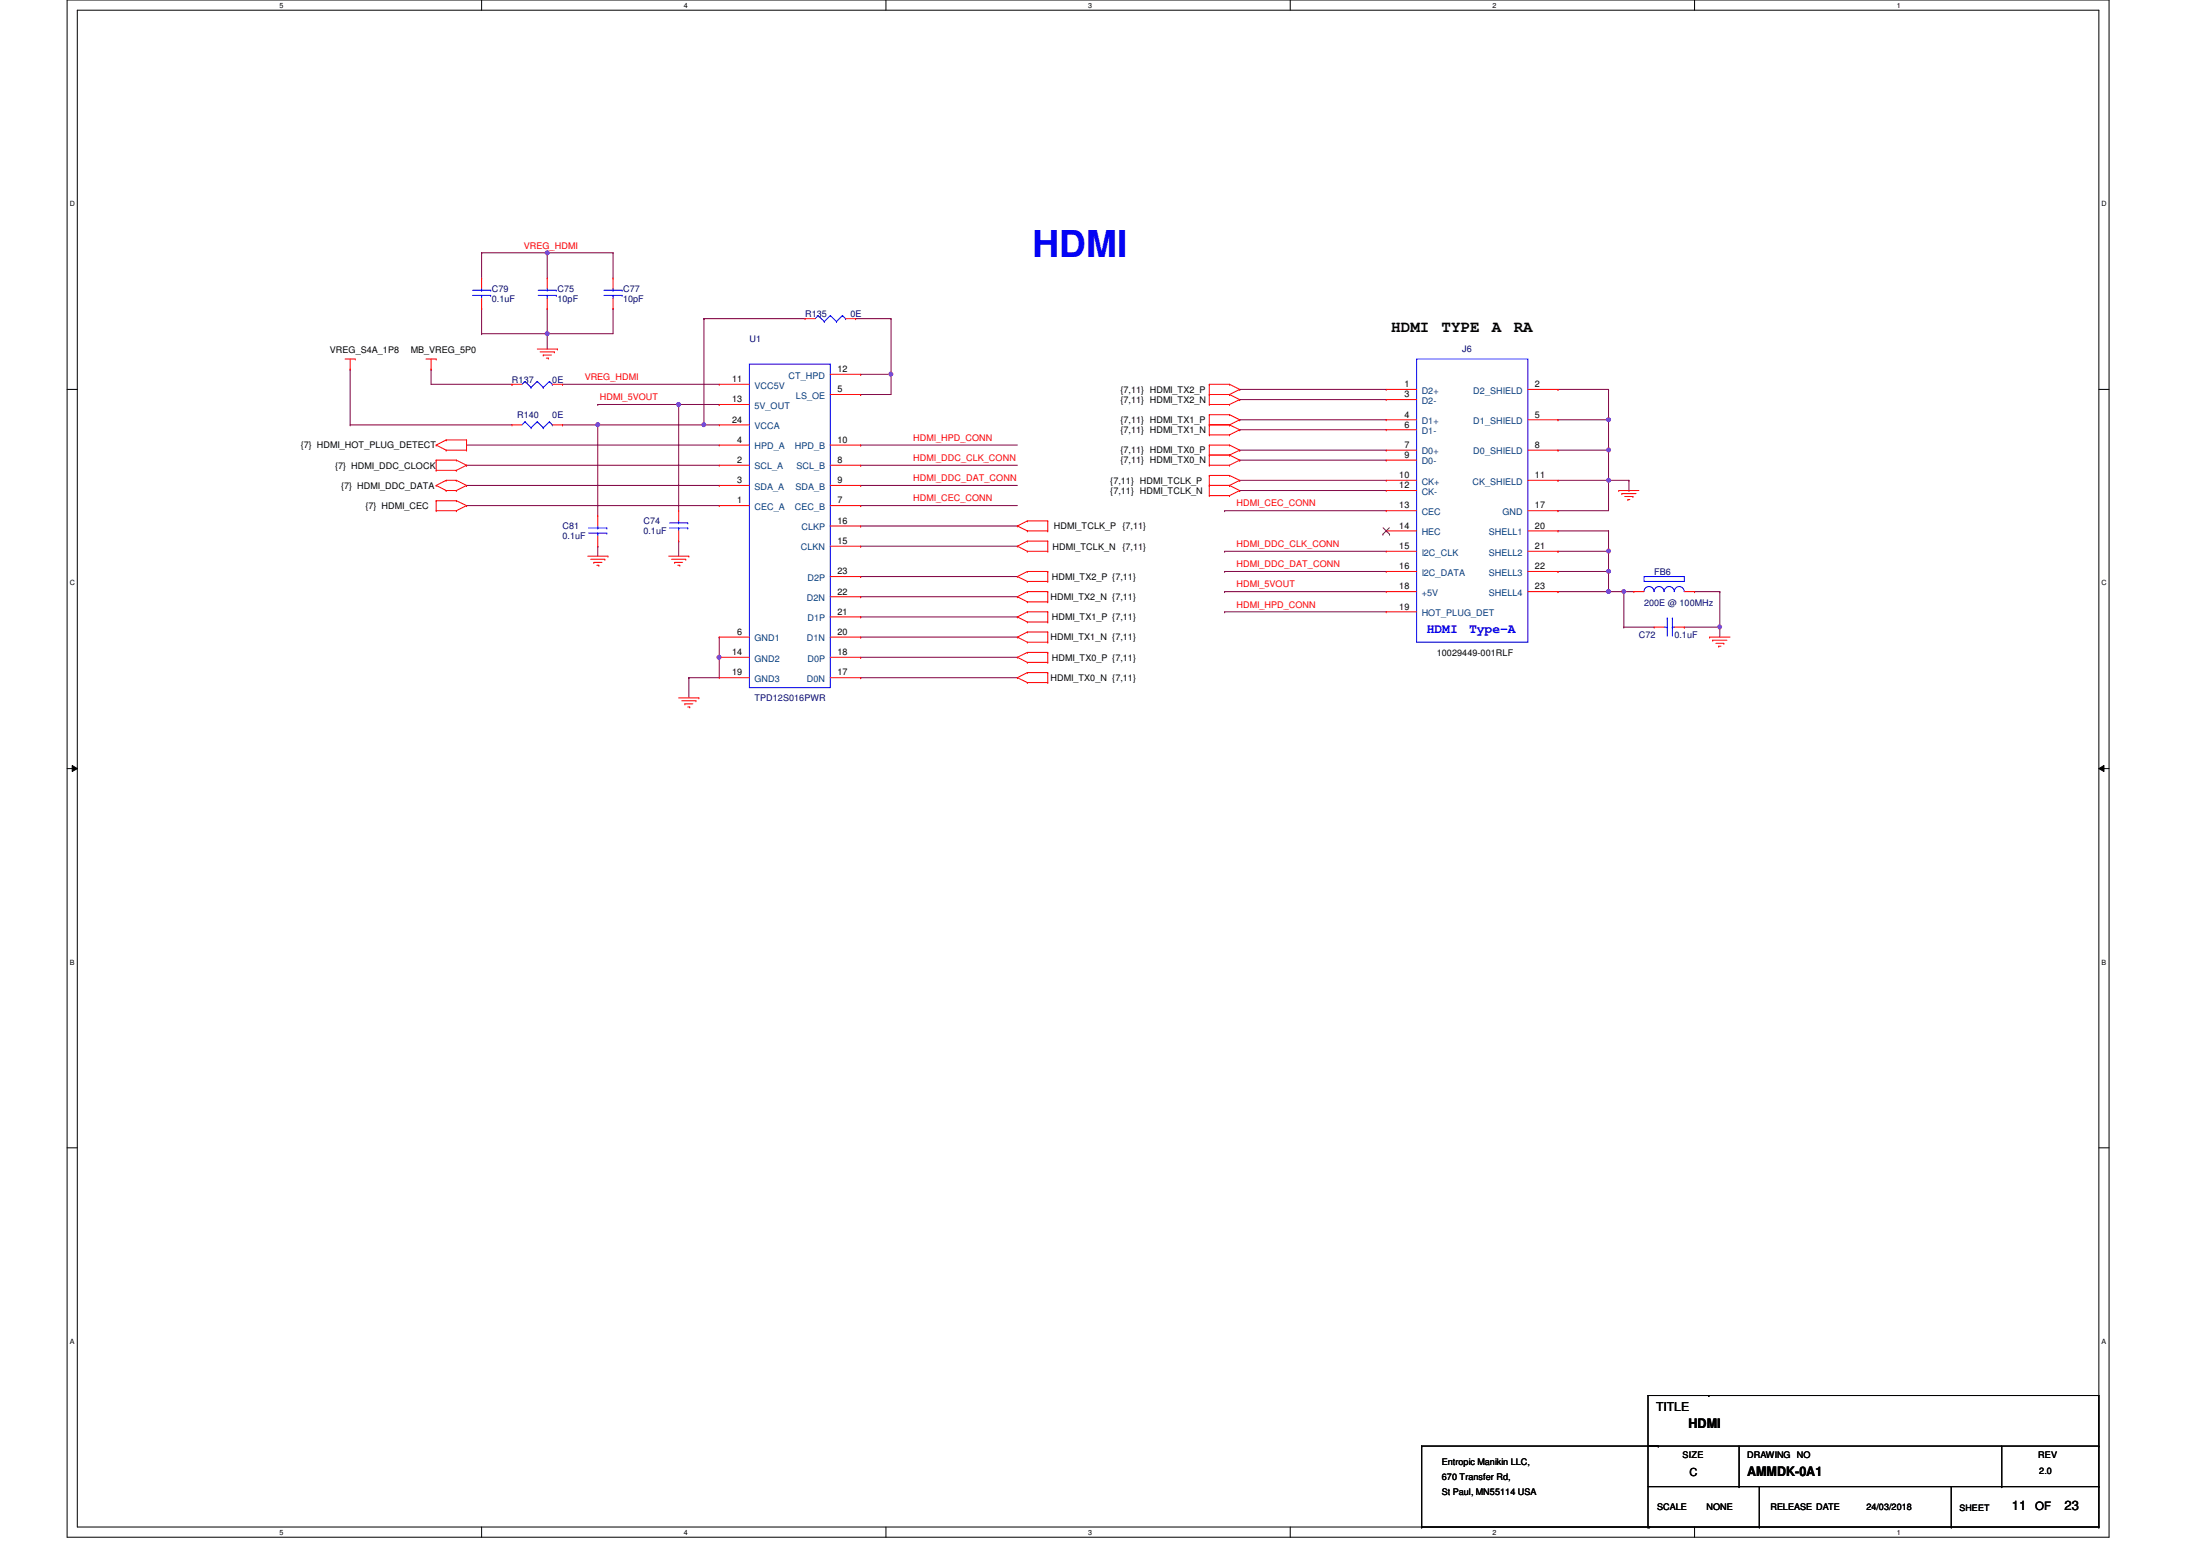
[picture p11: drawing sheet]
<svg xmlns="http://www.w3.org/2000/svg" width="420mm" height="297mm" viewBox="0 0 420 297" stroke-linecap="round" stroke-linejoin="round" font-family="sans-serif">
<path d="M12.8 0h390v293.5h-390zM14.8 1.9h386v289.6h-386z" fill="none" stroke="#000" stroke-width=".19"/>
<g fill="#fff">
<path d="M53.4 .2h.7v1.5h-.7z"/>
<path d="M53.4 291.7h.7v1.5h-.7z"/>
</g>
<path d="M92 0v1.9M92 291.5v2" fill="none" stroke="#000" stroke-width=".19"/>
<g fill="#fff">
<path d="M130.6 .2h.7v1.5h-.7z"/>
<path d="M130.6 291.7h.7v1.5h-.7z"/>
</g>
<path d="M169.2 0v1.9M169.2 291.5v2" fill="none" stroke="#000" stroke-width=".19"/>
<g fill="#fff">
<path d="M207.8 .2h.8v1.5h-.8z"/>
<path d="M207.8 291.7h.8v1.5h-.8z"/>
</g>
<path d="M246.4 0v1.9M246.4 291.5v2" fill="none" stroke="#000" stroke-width=".19"/>
<g fill="#fff">
<path d="M285 .2h.8v1.5h-.8z"/>
<path d="M285 291.7h.8v1.5h-.8z"/>
</g>
<path d="M323.6 0v1.9M323.6 291.5v2" fill="none" stroke="#000" stroke-width=".19"/>
<g fill="#fff">
<path d="M362.2 .2h.8v1.5h-.8z"/>
<path d="M362.2 291.7h.8v1.5h-.8z"/>
<path d="M13.3 38.1h1v1.6h-1z"/>
<path d="M401.4 38.1h.9v1.6h-.9z"/>
<path d="M13.3 110.5h1v1.6h-1z"/>
<path d="M401.4 110.5h.9v1.6h-.9z"/>
</g>
<path d="M12.8 74.3h2M400.8 74.3h2" fill="none" stroke="#000" stroke-width=".19"/>
<g fill="#fff">
<path d="M13.3 182.9h.9v1.5h-.9z"/>
<path d="M401.4 182.9h.8v1.5h-.8z"/>
</g>
<path d="M12.8 146.7h2M13.8 146.1l1 .6-1 .6zM400.8 146.7l1-.6v1.2zM400.8 146.7h2" fill="none" stroke="#000" stroke-width=".19"/>
<path d="M13.8 146.1l1 .6-1 .6zM400.8 146.7l1-.6v1.2z" fill="#000"/>
<g fill="#fff">
<path d="M13.3 255.3h.9v1.5h-.9z"/>
<path d="M401.4 255.3h.8v1.5h-.8z"/>
</g>
<path d="M12.8 219.1h2M400.8 219.1h2" fill="none" stroke="#000" stroke-width=".19"/>
<g fill="none" stroke="#800040" stroke-width=".19">
<path d="M107.4 73.4h.1M107.4 73.4h30M114.2 77.2h.1M114.2 77.2h15.4M164.4 71.5h.1M164.4 75.3h.1M164.4 71.5h5.8M170.2 71.5h.1M170.2 71.5v3.8h-5.8M89.1 96.5h.1M89.1 88.8h.1M89.1 85h.1"/>
<path d="M89.1 92.7h.1M89.1 96.5h48.3M89.1 88.8h48.3M89.1 85h48.3M89.1 92.7h48.3M114.2 81.1h.1M114.2 81.1h20.2M114.2 81.1v17.4M114.2 104.3h.1M114.2 104.3v1.9M233.9 116.8h.1M233.9 112.9h.1"/>
<path d="M233.9 116.8h30.8M233.9 112.9h30.8"/>
</g>
<circle cx="170.1" cy="71.4" r=".38" fill="#f0f"/>
<circle cx="170.1" cy="71.4" r=".38" fill="none" stroke="#f0f" stroke-width=".19"/>
<g fill="none" stroke="#800040" stroke-width=".19">
<path d="M163.4 60.8h.1M163.4 60.8h6.8M236.8 76.3h.1M236.8 74.3h.1M236.8 76.3h27.9M236.8 74.3h27.9M297.5 74.3h.1M297.5 74.3h9.7M164.4 92.7h.1M164.4 96.5h.1M164.4 88.8h.1M164.4 85h.1"/>
<path d="M164.4 92.7h29.9M164.4 96.5h29.9M164.4 88.8h29.9M164.4 85h29.9M236.8 80.1h.1M236.8 82h.1M236.8 93.6h.1M236.8 85.9h.1M236.8 87.8h.1M236.8 91.7h.1M236.8 80.1h27.9M236.8 82h27.9"/>
<path d="M236.8 93.6h27.9M236.8 85.9h27.9M236.8 87.8h27.9M236.8 91.7h27.9M233.9 105.2h.1M233.9 105.2h30.8M297.5 112.9h.1M297.5 112.9h9.7"/>
</g>
<circle cx="307.2" cy="112.9" r=".37" fill="#f0f"/>
<circle cx="307.2" cy="112.9" r=".37" fill="none" stroke="#f0f" stroke-width=".19"/>
<path d="M107.4 81.1h.1M107.4 81.1h6.8M164.4 110.1h.1M164.4 110.1h29.9" fill="none" stroke="#800040" stroke-width=".19"/>
<circle cx="114.2" cy="81.1" r=".38" fill="#f0f"/>
<circle cx="114.2" cy="81.1" r=".38" fill="none" stroke="#f0f" stroke-width=".19"/>
<g fill="none" stroke="#800040" stroke-width=".19">
<path d="M92 58.9h.1M92 58.9v4.8M104.5 58.9h.1M104.5 58.9v7.7M117.1 48.3h.1M117.1 58.9h.1M117.1 48.3v4.8M117.1 58.9v4.8h-12.6M104.5 63.7h.1M170.2 60.8h.1M170.2 60.8v10.7M164.4 104.3h.1"/>
<path d="M164.4 113.9h.1M164.4 100.4h.1M164.4 117.8h.1M164.4 104.3h29.9M164.4 113.9h29.9M164.4 100.4h29.9M164.4 117.8h29.9M233.9 109.1h.1M233.9 109.1h30.8M164.4 121.6h.1M164.4 125.5h.1M164.4 121.6h29.9"/>
<path d="M164.4 125.5h29.9"/>
</g>
<circle cx="104.5" cy="63.7" r=".37" fill="#f0f"/>
<circle cx="104.5" cy="63.7" r=".37" fill="none" stroke="#f0f" stroke-width=".19"/>
<path d="M104.5 48.3h.1M104.5 48.3h12.6" fill="none" stroke="#800040" stroke-width=".19"/>
<circle cx="104.5" cy="48.3" r=".38" fill="#f0f"/>
<circle cx="104.5" cy="48.3" r=".38" fill="none" stroke="#f0f" stroke-width=".19"/>
<path d="M92 48.3h.1M92 48.3v4.8M92 48.3h12.5M104.5 48.3h.1M104.5 48.3v4.8M92 63.7h.1M92 63.7h12.5M66.9 81.1h.1M66.9 81.1h30.9M297.5 80.1h.1M297.5 80.1h9.7" fill="none" stroke="#800040" stroke-width=".19"/>
<circle cx="307.2" cy="80.1" r=".37" fill="#f0f"/>
<circle cx="307.2" cy="80.1" r=".37" fill="none" stroke="#f0f" stroke-width=".19"/>
<path d="M297.5 85.9h.1M297.5 85.9h9.7" fill="none" stroke="#800040" stroke-width=".19"/>
<circle cx="307.2" cy="85.9" r=".38" fill="#f0f"/>
<circle cx="307.2" cy="85.9" r=".38" fill="none" stroke="#f0f" stroke-width=".19"/>
<path d="M297.5 91.7h.1M297.5 91.7h9.7" fill="none" stroke="#800040" stroke-width=".19"/>
<circle cx="307.2" cy="91.7" r=".38" fill="#f0f"/>
<circle cx="307.2" cy="91.7" r=".38" fill="none" stroke="#f0f" stroke-width=".19"/>
<path d="M297.5 97.5h.1M297.5 97.5h9.7M297.5 109.1h.1M297.5 109.1h9.7" fill="none" stroke="#800040" stroke-width=".19"/>
<circle cx="307.2" cy="109.1" r=".37" fill="#f0f"/>
<circle cx="307.2" cy="109.1" r=".37" fill="none" stroke="#f0f" stroke-width=".19"/>
<path d="M297.5 101.3h.1M297.5 105.2h.1M297.5 101.3h9.7M297.5 105.2h9.7" fill="none" stroke="#800040" stroke-width=".19"/>
<circle cx="307.2" cy="105.2" r=".38" fill="#f0f"/>
<circle cx="307.2" cy="105.2" r=".38" fill="none" stroke="#f0f" stroke-width=".19"/>
<g fill="none" stroke="#800040" stroke-width=".19">
<path d="M82.3 73.4h15.5M97.8 73.4h.1M307.2 74.3h.1M307.2 74.3v23.2M233.9 97.5h.1M233.9 97.5h30.8M307.2 91.7h.1M307.2 85.9h.1M307.2 80.1h.1M307.2 105.2h.1M307.2 109.1h.1M307.2 101.3h.1"/>
<path d="M307.2 101.3v11.6M137.4 121.6h.1M137.4 121.6v3.9M164.4 129.4h.1M164.4 129.4h29.9"/>
</g>
<circle cx="137.3" cy="125.5" r=".38" fill="#f0f"/>
<circle cx="137.3" cy="125.5" r=".38" fill="none" stroke="#f0f" stroke-width=".19"/>
<path d="M134.4 60.8h.1M134.4 60.8v20.3M131.6 129.4h.1M131.6 129.4v3.8M137.4 125.5h.1M137.4 125.5v3.9h-5.8" fill="none" stroke="#800040" stroke-width=".19"/>
<circle cx="134.4" cy="81.1" r=".38" fill="#f0f"/>
<circle cx="134.4" cy="81.1" r=".38" fill="none" stroke="#f0f" stroke-width=".19"/>
<path d="M134.4 60.8h.1M134.4 60.8h19.3M134.4 81.1h.1M134.4 81.1h3M310.1 119.7h.1M310.1 112.9h.1M310.1 119.7h5.8M310.1 112.9h1.9M323.6 112.9h.1M323.6 112.9h4.9M328.5 112.9h.1M328.5 112.9v6.8" fill="none" stroke="#800040" stroke-width=".19"/>
<circle cx="328.4" cy="119.7" r=".38" fill="#f0f"/>
<circle cx="328.4" cy="119.7" r=".38" fill="none" stroke="#f0f" stroke-width=".19"/>
<path d="M310.1 112.9h.1M310.1 112.9v6.8M321.7 119.7h.1M321.7 119.7h6.8M328.5 119.7h.1M328.5 119.7v1.9" fill="none" stroke="#800040" stroke-width=".19"/>
<circle cx="310.1" cy="112.9" r=".37" fill="#f0f"/>
<circle cx="310.1" cy="112.9" r=".37" fill="none" stroke="#f0f" stroke-width=".19"/>
<path d="M129.6 77.2h.1M129.6 77.2v20.3M129.6 77.2h7.8M137.4 77.2h.1M129.6 103.3h.1M129.6 103.3v2.9M307.2 112.9h.1M307.2 112.9h2.9" fill="none" stroke="#800040" stroke-width=".19"/>
<circle cx="129.6" cy="77.2" r=".38" fill="#f0f"/>
<circle cx="129.6" cy="77.2" r=".38" fill="none" stroke="#f0f" stroke-width=".19"/>
<path d="M66.9 70.5h.1M66.9 70.5v10.6M82.3 70.5h.1M82.3 70.5v2.9M307.2 91.7h3.9M311.1 91.7h.1M311.1 93.6h.1M311.1 91.7v1.9" fill="none" stroke="#800040" stroke-width=".19"/>
<g fill="none" stroke="#f00" stroke-width=".19">
<path d="M92 53.1h.1M92 58.9h.1M92 53.1v1.9M92 57v1.9M104.5 53.1h.1M104.5 58.9h.1M104.5 53.1v1.9M104.5 57v1.9M117.1 53.1h.1M117.1 58.9h.1M117.1 53.1v1.9M117.1 57v1.9"/>
<path d="M65.9 68.5h1.9M66.9 70.5h.1M66.9 68.5v2M67.8 68.5h.1M81.4 68.5h1.9M82.3 70.5h.1M82.3 68.5v2M83.3 68.5h.1M97.8 73.4h.1M97.8 73.4h1.9M102.6 66.6h3.9M103.2 67.2h2.7"/>
<path d="M103.7 67.8h.1M103.7 67.8h1.6M104.3 68.4h.4M104.7 68.4h.1M105.5 73.4h1.9M105.9 67.2h.1M106.5 66.6h.1M107.4 73.4h.1M137.4 77.2h.1M137.4 73.4h.1M137.4 73.4h5.7M137.4 77.2h5.7"/>
<path d="M153.7 60.8h.1M153.7 60.8h2M158.6 75.3h5.8M158.6 71.5h5.8M161.5 60.8h1.9M163.4 60.8h.1M164.4 71.5h.1M164.4 75.3h.1M231 75.3h.1M231 73.4h.1M231 77.2h.1M231 79.2h.1"/>
<path d="M231 73.4h3.8M231 75.3h3.8M231 73.4v3.8M231 79.2v3.8M231 77.2h3.8M231 79.2h3.8M234.8 73.4h.1M234.8 75.3h.1M234.8 77.2h.1M234.8 79.2h.1M234.8 73.4l2 .9M234.8 75.3l2 1"/>
<path d="M234.8 79.2l2 .9M236.8 74.3h.1M236.8 76.3h.1M236.8 74.3l-2 1M236.8 76.3l-2 .9M264.7 74.3h.1M264.7 76.3h.1M264.7 74.3h5.8M264.7 76.3h5.8M291.8 74.3h5.7M297.5 74.3h.1M83.3 97.5h.1"/>
<path d="M83.3 95.6h.1M83.3 85h.1M83.3 89.8h.1M83.3 87.8h.1M83.3 92.7h.1M83.3 95.6h3.9M83.3 97.5h3.9M83.3 87.8v2M83.3 95.6v1.9M83.3 85l1.9 .9M83.3 87.8h3.9M83.3 89.8h3.9"/>
<path d="M83.3 92.7l1.9 .9M85.2 84h.1M85.2 85.9h.1M85.2 91.7h.1M85.2 93.6h.1M85.2 84l-1.9 1M85.2 84h3.9M85.2 85.9h3.9M85.2 91.7l-1.9 1M85.2 91.7h2M85.2 93.6h2M87.2 95.6h.1"/>
<path d="M87.2 97.5h.1M87.2 87.8h.1M87.2 89.8h.1M87.2 91.7h.1M87.2 93.6h.1M87.2 95.6l1.9 .9M87.2 87.8l1.9 1M87.2 91.7l1.9 1M89.1 96.5h.1M89.1 84h.1M89.1 85.9h.1M89.1 88.8h.1"/>
<path d="M89.1 92.7h.1M89.1 96.5l-1.9 1M89.1 84v1.9M89.1 88.8l-1.9 1M89.1 92.7l-1.9 .9M97.8 81.1h.1M97.8 81.1h1.9M105.5 81.1h1.9M107.4 81.1h.1M114.2 98.5h.1M114.2 98.5v1.9M129.6 97.5h.1"/>
<path d="M129.6 97.5v1.9M137.4 92.7h.1M137.4 81.1h.1M137.4 96.5h.1M137.4 85h.1M137.4 88.8h.1M137.4 81.1h5.7M137.4 85h5.7M137.4 88.8h5.7M137.4 92.7h5.7M137.4 96.5h5.7M158.6 85h5.8"/>
<path d="M158.6 88.8h5.8M158.6 92.7h5.8M158.6 96.5h5.8M164.4 85h.1M164.4 88.8h.1M164.4 92.7h.1M164.4 96.5h.1M196.2 99.4h.1M196.2 99.4h3.9M196.2 99.4l-1.9 1M200.1 99.4h.1M200.1 99.4v1.9"/>
<path d="M231 81.1h.1M231 83h.1M231 86.9h.1M231 85h.1M231 88.8h.1M231 92.7h.1M231 90.8h.1M231 94.6h.1M231 85v3.8M231 90.8v3.8M231 81.1h3.8M231 83h3.8"/>
<path d="M231 85h3.8M231 86.9h3.8M231 88.8h3.8M231 90.8h3.8M231 92.7h3.8M231 94.6h3.8M234.8 81.1h.1M234.8 83h.1M234.8 85h.1M234.8 86.9h.1M234.8 88.8h.1M234.8 90.8h.1"/>
<path d="M234.8 92.7h.1M234.8 94.6h.1M234.8 81.1l2 .9M234.8 85l2 .9M234.8 86.9l2 .9M234.8 90.8l2 .9M234.8 92.7l2 .9M236.8 80.1h.1M236.8 82h.1M236.8 85.9h.1M236.8 87.8h.1M236.8 91.7h.1"/>
<path d="M236.8 93.6h.1M236.8 80.1l-2 1M236.8 82l-2 1M236.8 85.9l-2 1M236.8 87.8l-2 1M236.8 91.7l-2 1M236.8 93.6l-2 1M264.7 80.1h.1M264.7 82h.1M264.7 85.9h.1M264.7 87.8h.1M264.7 91.7h.1"/>
<path d="M264.7 93.6h.1M264.7 97.5h.1M264.7 97.5h5.8M264.7 85.9h5.8M264.7 87.8h5.8M264.7 91.7h5.8M264.7 93.6h5.8M264.7 80.1h5.8M264.7 82h5.8M291.8 97.5h5.7M291.8 85.9h5.7M291.8 91.7h5.7"/>
<path d="M291.8 80.1h5.7M297.5 80.1h.1M297.5 85.9h.1M297.5 91.7h.1M297.5 97.5h.1M309.1 93.6h.1M309.1 93.6h3.9M309.7 94.2h.1M309.7 94.2h2.8M310.3 94.8h1.6M310.9 95.4h.1M310.9 95.4h.4"/>
<path d="M311.9 94.8h.1M112.3 106.2h3.8M112.8 106.8h2.7M113.4 107.4h.1M113.4 107.4h1.6M114 107.9h.4M114.2 104.3h.1M114.2 102.3v2M114.4 107.9h.1M115.5 106.8h.1M116.1 106.2h.1M127.7 106.2h3.9"/>
<path d="M128.3 106.8h2.7M128.9 107.4h.1M128.9 107.4h1.5M129.4 107.9h.4M129.6 103.3h.1M129.6 101.3v2M129.8 107.9h.1M131 106.8h.1M131.6 106.2h.1M158.6 100.4h5.8M158.6 104.3h5.8M158.6 110.1h5.8"/>
<path d="M158.6 113.9h5.8M158.6 117.8h5.8M164.4 100.4h.1M164.4 104.3h.1M164.4 110.1h.1M164.4 113.9h.1M164.4 117.8h.1M194.3 110.1h.1M194.3 113.9h.1M194.3 117.8h.1M194.3 100.4h.1M194.3 104.3h.1"/>
<path d="M194.3 110.1l1.9 .9M194.3 113.9l1.9 1M194.3 117.8l1.9 .9M194.3 100.4l1.9 .9M194.3 104.3l1.9 .9M196.2 109.1h.1M196.2 111h.1M196.2 112.9h.1M196.2 114.9h.1M196.2 116.8h.1M196.2 118.7h.1M196.2 101.3h.1"/>
<path d="M196.2 103.3h.1M196.2 105.2h.1M196.2 109.1h3.9M196.2 109.1l-1.9 1M196.2 111h3.9M196.2 112.9h3.9M196.2 112.9l-1.9 1M196.2 114.9h3.9M196.2 116.8h3.9M196.2 116.8l-1.9 1M196.2 118.7h3.9M196.2 101.3h3.9"/>
<path d="M196.2 103.3h3.9M196.2 103.3l-1.9 1M196.2 105.2h3.9M200.1 111h.1M200.1 109.1h.1M200.1 114.9h.1M200.1 112.9h.1M200.1 118.7h.1M200.1 116.8h.1M200.1 101.3h.1M200.1 105.2h.1M200.1 103.3h.1"/>
<path d="M200.1 103.3v1.9M200.1 109.1v1.9M200.1 112.9v2M200.1 116.8v1.9M264.7 101.3h.1M264.7 105.2h.1M264.7 109.1h.1M264.7 112.9h.1M264.7 116.8h.1M264.7 109.1h5.8M264.7 112.9h5.8M264.7 116.8h5.8"/>
<path d="M264.7 101.3h5.8M264.7 105.2h5.8M291.8 109.1h5.7M291.8 112.9h5.7M291.8 101.3h5.7M291.8 105.2h5.7M297.5 101.3h.1M297.5 105.2h.1M297.5 109.1h.1M297.5 112.9h.1M312 112.9h.1M312 112.9h2"/>
<path d="M315.9 119.7h.1M315.9 119.7h1.9M319.8 119.7h1.9M321.7 119.7h.1M321.7 112.9h1.9M323.6 112.9h.1M129.6 133.2h3.9M130.2 133.8h2.7M130.8 134.4h.1M130.8 134.4h1.5M131.3 135h.4M131.7 135h.1"/>
<path d="M132.9 133.8h.1M133.5 133.2h.1M137.4 121.6h.1M137.4 125.5h.1M137.4 129.4h.1M137.4 121.6h5.7M137.4 125.5h5.7M137.4 129.4h5.7M158.6 121.6h5.8M158.6 125.5h5.8M158.6 129.4h5.8M164.4 121.6h.1"/>
<path d="M164.4 125.5h.1M164.4 129.4h.1M194.3 121.6h.1M194.3 125.5h.1M194.3 129.4h.1M194.3 121.6l1.9 1M194.3 125.5l1.9 .9M194.3 129.4l1.9 .9M196.2 120.6h.1M196.2 122.6h.1M196.2 124.5h.1M196.2 126.4h.1"/>
<path d="M196.2 128.4h.1M196.2 130.3h.1M196.2 120.6h3.9M196.2 120.6l-1.9 1M196.2 122.6h3.9M196.2 124.5h3.9M196.2 124.5l-1.9 1M196.2 126.4h3.9M196.2 128.4h3.9M196.2 128.4l-1.9 1M196.2 130.3h3.9M200.1 122.6h.1"/>
<path d="M200.1 120.6h.1M200.1 126.4h.1M200.1 124.5h.1M200.1 130.3h.1M200.1 128.4h.1M200.1 120.6v2M200.1 124.5v1.9M200.1 128.4v1.9M326.5 121.6h.1M326.5 121.6h3.9M327.1 122.2h.1M327.1 122.2h2.7"/>
<path d="M327.7 122.8h1.5M328.2 123.4h.1M328.2 123.4h.5M329.2 122.8h.1"/>
</g>
<g fill="none" stroke="#000" stroke-width=".19">
<path d="M271.5 276.1h.1M271.5 276.1h129.3M271.5 276.1v15.4M316.7 276.1h.1M326.3 266.4h.1M332.1 276.1v7.7M382.3 276.1v7.7M400.8 276.1h.1M271.5 291.5h.1M271.5 291.5h129.3M314.7 291.5h.1M314.7 291.5v-25.1h86.1v25.1"/>
<path d="M314.7 283.8h86.1M314.9 291.5h.1M332.1 283.8h.1M336 291.5h.1M336 283.8v7.7M372.6 291.5h.1M372.6 283.8v7.7M382.3 283.8h.1M400.8 283.8h.1M400.8 291.5h.1"/>
</g>
<g fill="none" stroke="#00f" stroke-width=".19">
<path d="M90.2 56.4h3.5M90.2 55.4h3.5M92 55.4h.1M92 56.4h.1M92 55v.4M92 56.4v.6M93.7 56.4h.1M93.7 55.4h.1M102.8 56.4h3.4M102.8 55.4h3.4M104.5 55.4h.1M104.5 56.4h.1"/>
<path d="M104.5 55v.4M104.5 56.4v.6M106.2 56.4h.1M106.2 55.4h.1M115.3 56.4h3.5M115.3 55.4h3.5M117.1 55.4h.1M117.1 56.4h.1M117.1 55v.4M117.1 56.4v.6M118.8 56.4h.1M118.8 55.4h.1"/>
<path d="M100.3 72.8h.1M100.3 72.8l-.6 .6M100.3 72.8l1.1 1.2M101.4 74h.1M102.6 72.8h.1M102.6 72.8l-1.2 1.2M102.6 72.8l1.1 1.2M103.7 74h.1M104.9 72.8h.1M104.9 72.8l-1.2 1.2M104.9 72.8l.6 .6M105.5 73.4h.1"/>
<path d="M143.1 69.5h15.5v61.8h-15.5zM156.2 60.2h.1M156.2 60.2l-.5 .6M156.2 60.2l1.2 1.2M157.4 61.4h.1M158.6 60.2h.1M158.6 60.2l-1.2 1.2M158.6 60.2l1.2 1.2M159.8 61.4h.1M160.9 60.2h.1M160.9 60.2l-1.1 1.2M160.9 60.2l.6 .6"/>
<path d="M161.5 60.8h.1M270.5 68.5h21.3v54.1h-21.3zM100.3 80.5h.1M100.3 80.5l-.6 .6M100.3 80.5l1.1 1.2M101.4 81.7h.1M102.6 80.5h.1M102.6 80.5l-1.2 1.2M102.6 80.5l1.1 1.2M103.7 81.7h.1M104.9 80.5h.1M104.9 80.5l-1.2 1.2"/>
<path d="M104.9 80.5l.6 .6M105.5 81.1h.1M127.9 99.8h3.4M129.6 99.8h.1M129.6 99.4v.4M131.3 99.8h.1M112.4 101.8h3.5M112.4 100.8h3.5M114.2 100.8h.1M114.2 101.8h.1M114.2 100.4v.4M114.2 101.8v.5"/>
<path d="M115.9 101.8h.1M115.9 100.8h.1M127.9 100.8h3.4M129.6 100.8h.1M129.6 100.8v.5M131.3 100.8h.1M314 110.1h7.7v.9h-7.7zM314 112.9a.95 .95 0 0 1 .9-.9 .95 .95 0 0 1 1 .9M315.9 112.9a.93 .93 0 0 1 1-.9 .93 .93 0 0 1 .9 .9M317.8 112.9a.95 .95 0 0 1 1-.9 .95 .95 0 0 1 .9 .9M317.8 119.7h.6M318.4 118h.1"/>
<path d="M318.4 119.7h.1M318.4 118v3.5M319.4 119.7h.1M319.4 118h.1M319.4 119.7h.4M319.4 118v3.5M319.8 112.9a.93 .93 0 0 1 .9-.9 .93 .93 0 0 1 .9 .9"/>
</g>
<path d="M264.1 102h.1M264.1 100.8l1.3 1.2M265.3 100.8l-1.2 1.2M265.4 102h.1" fill="none" stroke="#804000" stroke-width=".19"/>
<circle cx="170.1" cy="71.4" r=".38" fill="#f0f"/>
<circle cx="170.1" cy="71.4" r=".38" fill="none" stroke="#f0f" stroke-width=".19"/>
<circle cx="307.2" cy="112.9" r=".37" fill="#f0f"/>
<circle cx="307.2" cy="112.9" r=".37" fill="none" stroke="#f0f" stroke-width=".19"/>
<circle cx="114.2" cy="81.1" r=".38" fill="#f0f"/>
<circle cx="114.2" cy="81.1" r=".38" fill="none" stroke="#f0f" stroke-width=".19"/>
<circle cx="104.5" cy="63.7" r=".37" fill="#f0f"/>
<circle cx="104.5" cy="63.7" r=".37" fill="none" stroke="#f0f" stroke-width=".19"/>
<circle cx="104.5" cy="48.3" r=".38" fill="#f0f"/>
<circle cx="104.5" cy="48.3" r=".38" fill="none" stroke="#f0f" stroke-width=".19"/>
<circle cx="307.2" cy="80.1" r=".37" fill="#f0f"/>
<circle cx="307.2" cy="80.1" r=".37" fill="none" stroke="#f0f" stroke-width=".19"/>
<circle cx="307.2" cy="85.9" r=".38" fill="#f0f"/>
<circle cx="307.2" cy="85.9" r=".38" fill="none" stroke="#f0f" stroke-width=".19"/>
<circle cx="307.2" cy="91.7" r=".38" fill="#f0f"/>
<circle cx="307.2" cy="91.7" r=".38" fill="none" stroke="#f0f" stroke-width=".19"/>
<circle cx="307.2" cy="109.1" r=".37" fill="#f0f"/>
<circle cx="307.2" cy="109.1" r=".37" fill="none" stroke="#f0f" stroke-width=".19"/>
<circle cx="307.2" cy="105.2" r=".38" fill="#f0f"/>
<circle cx="307.2" cy="105.2" r=".38" fill="none" stroke="#f0f" stroke-width=".19"/>
<circle cx="137.3" cy="125.5" r=".38" fill="#f0f"/>
<circle cx="137.3" cy="125.5" r=".38" fill="none" stroke="#f0f" stroke-width=".19"/>
<circle cx="134.4" cy="81.1" r=".38" fill="#f0f"/>
<circle cx="134.4" cy="81.1" r=".38" fill="none" stroke="#f0f" stroke-width=".19"/>
<circle cx="328.4" cy="119.7" r=".38" fill="#f0f"/>
<circle cx="328.4" cy="119.7" r=".38" fill="none" stroke="#f0f" stroke-width=".19"/>
<circle cx="310.1" cy="112.9" r=".37" fill="#f0f"/>
<circle cx="310.1" cy="112.9" r=".37" fill="none" stroke="#f0f" stroke-width=".19"/>
<circle cx="129.6" cy="77.2" r=".38" fill="#f0f"/>
<circle cx="129.6" cy="77.2" r=".38" fill="none" stroke="#f0f" stroke-width=".19"/>
<text font-size="7.1" fill="#00f" x="197.2" y="49">HDMI</text>
<g font-size="3">
<text x="265.7" y="63.4">HDMI</text>
<text x="275.3" y="63.4">TYPE</text>
<text x="284.9" y="63.4">A</text>
<text x="289.1" y="63.4">RA</text>
</g>
<g font-size="2.5" fill="#00f">
<text x="272.5" y="120.8">HDMI</text>
<text x="280.6" y="120.8">Type-A</text>
</g>
<g font-size="2.5">
<text x="322.5" y="272.6">HDMI</text>
<text x="333.7" y="281.7">AMMDK-0A1</text>
<text x="384.2" y="288.3">11</text>
<text x="394.3" y="288.3">23</text>
</g>
<text font-size="2.3" x="316.3" y="269.3">TITLE</text>
<text font-size="2.2" x="388.7" y="288.3">OF</text>
<text font-size="2.1" x="322.7" y="281.9">C</text>
<g font-size="1.7" fill="#f00">
<text x="100.1" y="47.5">VREG_HDMI</text>
<text x="111.7" y="72.6">VREG_HDMI</text>
<text x="114.5" y="76.4">HDMI_5VOUT</text>
<text x="174.4" y="88">HDMI_DDC_CLK_CONN</text>
<text x="174.4" y="84.2">HDMI_HPD_CONN</text>
<text x="174.4" y="91.9">HDMI_DDC_DAT_CONN</text>
<text x="174.4" y="95.7">HDMI_CEC_CONN</text>
<text x="236.2" y="96.7">HDMI_CEC_CONN</text>
<text x="236.2" y="104.4">HDMI_DDC_CLK_CONN</text>
<text x="236.2" y="112.1">HDMI_5VOUT</text>
<text x="236.2" y="108.3">HDMI_DDC_DAT_CONN</text>
<text x="236.2" y="116">HDMI_HPD_CONN</text>
</g>
<g font-size="1.7" fill="#000080">
<text x="93.9" y="55.7">C79</text>
<text x="93.9" y="57.6">0.1uF</text>
<text x="106.5" y="55.7">C75</text>
<text x="106.5" y="57.6">10pF</text>
<text x="119" y="55.7">C77</text>
<text x="119" y="57.6">10pF</text>
<text x="143.1" y="65.3">U1</text>
<text x="153.7" y="60.5">R135</text>
<text x="162.4" y="60.5">0E</text>
<text x="279.2" y="67.3">J6</text>
<text x="97.8" y="73.1">R137</text>
<text x="105.5" y="73.1">0E</text>
<text x="98.8" y="79.8">R140</text>
<text x="105.5" y="79.8">0E</text>
<text x="107.4" y="101">C81</text>
<text x="122.9" y="100.1">C74</text>
<text x="107.4" y="103">0.1uF</text>
<text x="122.9" y="102">0.1uF</text>
<text x="315.9" y="109.7">FB6</text>
<text x="314" y="115.7">200E @ 100MHz</text>
<text x="313" y="121.9">C72</text>
<text x="319.8" y="121.9">0.1uF</text>
<text x="144.1" y="133.9">TPD12S016PWR</text>
</g>
<g font-size="1.7">
<text x="63" y="67.4">VREG_S4A_1P8</text>
<text x="78.5" y="67.4">MB_VREG_5P0</text>
<text x="159.9" y="71">12</text>
<text x="139.8" y="76.8">13</text>
<text x="139.8" y="72.9">11</text>
<text x="159.9" y="74.9">5</text>
<text x="214" y="75">{7,11} HDMI_TX2_P</text>
<text x="214" y="76.9">{7,11} HDMI_TX2_N</text>
<text x="268.2" y="73.9">1</text>
<text x="268.2" y="75.9">3</text>
<text x="293.1" y="73.9">2</text>
<text x="139.8" y="80.7">24</text>
<text x="214" y="80.8">{7,11} HDMI_TX1_P</text>
<text x="214" y="82.7">{7,11} HDMI_TX1_N</text>
<text x="268.2" y="79.7">4</text>
<text x="268.2" y="81.6">6</text>
<text x="293.1" y="79.7">5</text>
<text x="57.4" y="85.6">{7} HDMI_HOT_PLUG_DETECT</text>
<text x="64" y="89.5">{7} HDMI_DDC_CLOCK</text>
<text x="140.8" y="84.5">4</text>
<text x="140.8" y="88.4">2</text>
<text x="159.9" y="84.5">10</text>
<text x="159.9" y="88.4">8</text>
<text x="214" y="86.6">{7,11} HDMI_TX0_P</text>
<text x="214" y="88.5">{7,11} HDMI_TX0_N</text>
<text x="268.2" y="85.5">7</text>
<text x="268.2" y="87.4">9</text>
<text x="293.1" y="85.5">8</text>
<text x="65.1" y="93.3">{7} HDMI_DDC_DATA</text>
<text x="140.8" y="92.2">3</text>
<text x="159.9" y="92.2">9</text>
<text x="212" y="92.4">{7,11} HDMI_TCLK_P</text>
<text x="212" y="94.3">{7,11} HDMI_TCLK_N</text>
<text x="267.2" y="91.3">10</text>
<text x="267.2" y="93.2">12</text>
<text x="293.1" y="91.3">11</text>
<text x="69.8" y="97.2">{7} HDMI_CEC</text>
<text x="140.8" y="96.1">1</text>
<text x="159.9" y="96.1">7</text>
<text x="159.9" y="100">16</text>
<text x="201.2" y="101">HDMI_TCLK_P {7,11}</text>
<text x="267.2" y="97.1">13</text>
<text x="267.2" y="100.9">14</text>
<text x="293.1" y="97.1">17</text>
<text x="293.1" y="100.9">20</text>
<text x="159.9" y="103.8">15</text>
<text x="201" y="104.9">HDMI_TCLK_N</text>
<text x="214.4" y="104.9">{7,11}</text>
<text x="267.2" y="104.8">15</text>
<text x="293.1" y="104.8">21</text>
<text x="159.9" y="109.6">23</text>
<text x="159.9" y="113.5">22</text>
<text x="200.9" y="110.7">HDMI_TX2_P {7,11}</text>
<text x="267.2" y="108.7">16</text>
<text x="267.2" y="112.5">18</text>
<text x="293.1" y="108.7">22</text>
<text x="293.1" y="112.5">23</text>
<text x="159.9" y="117.3">21</text>
<text x="200.6" y="114.6">HDMI_TX2_N {7,11}</text>
<text x="200.9" y="118.4">HDMI_TX1_P {7,11}</text>
<text x="267.2" y="116.4">19</text>
<text x="139.8" y="125.1">14</text>
<text x="140.8" y="121.2">6</text>
<text x="159.9" y="121.2">20</text>
<text x="159.9" y="125.1">18</text>
<text x="200.6" y="122.3">HDMI_TX1_N {7,11}</text>
<text x="274.4" y="125.2">10029449-001RLF</text>
<text x="139.8" y="128.9">19</text>
<text x="159.9" y="128.9">17</text>
<text x="200.6" y="130">HDMI_TX0_N {7,11}</text>
<text x="200.9" y="126.2">HDMI_TX0_P {7,11}</text>
<text x="275.4" y="279.6">Entropic Manikin LLC,</text>
<text x="321.3" y="278.3">SIZE</text>
<text x="333.7" y="278.3">DRAWING NO</text>
<text x="389.2" y="278.4">REV</text>
<text x="389.5" y="281.3">2.0</text>
<text x="275.4" y="282.5">670 Transfer Rd,</text>
<text x="275.4" y="285.4">St Paul, MN55114 USA</text>
<text x="316.5" y="288.3">SCALE</text>
<text x="325.9" y="288.3">NONE</text>
<text x="338.1" y="288.3">RELEASE DATE</text>
<text x="356.4" y="288.3">24/03/2018</text>
<text x="374.2" y="288.4">SHEET</text>
</g>
<g font-size="1.7" fill="#004080">
<text x="144.1" y="74.2">VCC5V</text>
<text x="150.6" y="72.3">CT_HPD</text>
<text x="152" y="76.1">LS_OE</text>
<text x="271.5" y="75.1">D2+</text>
<text x="271.5" y="77.1">D2-</text>
<text x="281.4" y="75.1">D2_SHIELD</text>
<text x="144.1" y="78">5V_OUT</text>
<text x="144.1" y="81.9">VCCA</text>
<text x="271.5" y="80.9">D1+</text>
<text x="271.5" y="82.8">D1-</text>
<text x="281.4" y="80.9">D1_SHIELD</text>
<text x="144.1" y="85.8">HPD_A</text>
<text x="144.1" y="89.6">SCL_A</text>
<text x="151.8" y="85.8">HPD_B</text>
<text x="152.1" y="89.6">SCL_B</text>
<text x="271.5" y="86.7">D0+</text>
<text x="271.5" y="88.6">D0-</text>
<text x="281.4" y="86.7">D0_SHIELD</text>
<text x="144.1" y="93.5">SDA_A</text>
<text x="151.9" y="93.5">SDA_B</text>
<text x="271.5" y="92.5">CK+</text>
<text x="271.5" y="94.4">CK-</text>
<text x="281.2" y="92.5">CK_SHIELD</text>
<text x="144.1" y="97.3">CEC_A</text>
<text x="151.8" y="97.3">CEC_B</text>
<text x="153.1" y="101.2">CLKP</text>
<text x="271.5" y="98.3">CEC</text>
<text x="286.9" y="98.3">GND</text>
<text x="152.9" y="105.1">CLKN</text>
<text x="271.5" y="102.2">HEC</text>
<text x="271.5" y="106">I2C_CLK</text>
<text x="284.3" y="102.2">SHELL1</text>
<text x="284.3" y="106">SHELL2</text>
<text x="154.2" y="110.9">D2P</text>
<text x="271.5" y="109.9">I2C_DATA</text>
<text x="271.5" y="113.7">+5V</text>
<text x="284.3" y="109.9">SHELL3</text>
<text x="284.3" y="113.7">SHELL4</text>
<text x="154.1" y="114.7">D2N</text>
<text x="154.2" y="118.6">D1P</text>
<text x="271.5" y="117.6">HOT_PLUG_DET</text>
<text x="144.1" y="122.4">GND1</text>
<text x="154.1" y="122.4">D1N</text>
<text x="144.1" y="126.3">GND2</text>
<text x="144.1" y="130.2">GND3</text>
<text x="154.1" y="130.2">D0N</text>
<text x="154.2" y="126.3">D0P</text>
</g>
<g font-size="1.4">
<text x="53.4" y="1.4">5</text>
<text x="130.6" y="1.4">4</text>
<text x="207.8" y="1.4">3</text>
<text x="285" y="1.4">2</text>
<text x="362.2" y="1.4">1</text>
<text x="13.3" y="39.4">D</text>
<text x="401.4" y="39.4">D</text>
<text x="13.3" y="111.8">C</text>
<text x="401.4" y="111.8">C</text>
<text x="13.3" y="184.1">B</text>
<text x="401.4" y="184.1">B</text>
<text x="13.3" y="256.5">A</text>
<text x="401.4" y="256.5">A</text>
<text x="53.4" y="292.9">5</text>
<text x="130.6" y="292.9">4</text>
<text x="207.8" y="292.9">3</text>
<text x="285" y="292.9">2</text>
<text x="362.2" y="292.9">1</text>
</g>
</svg>
